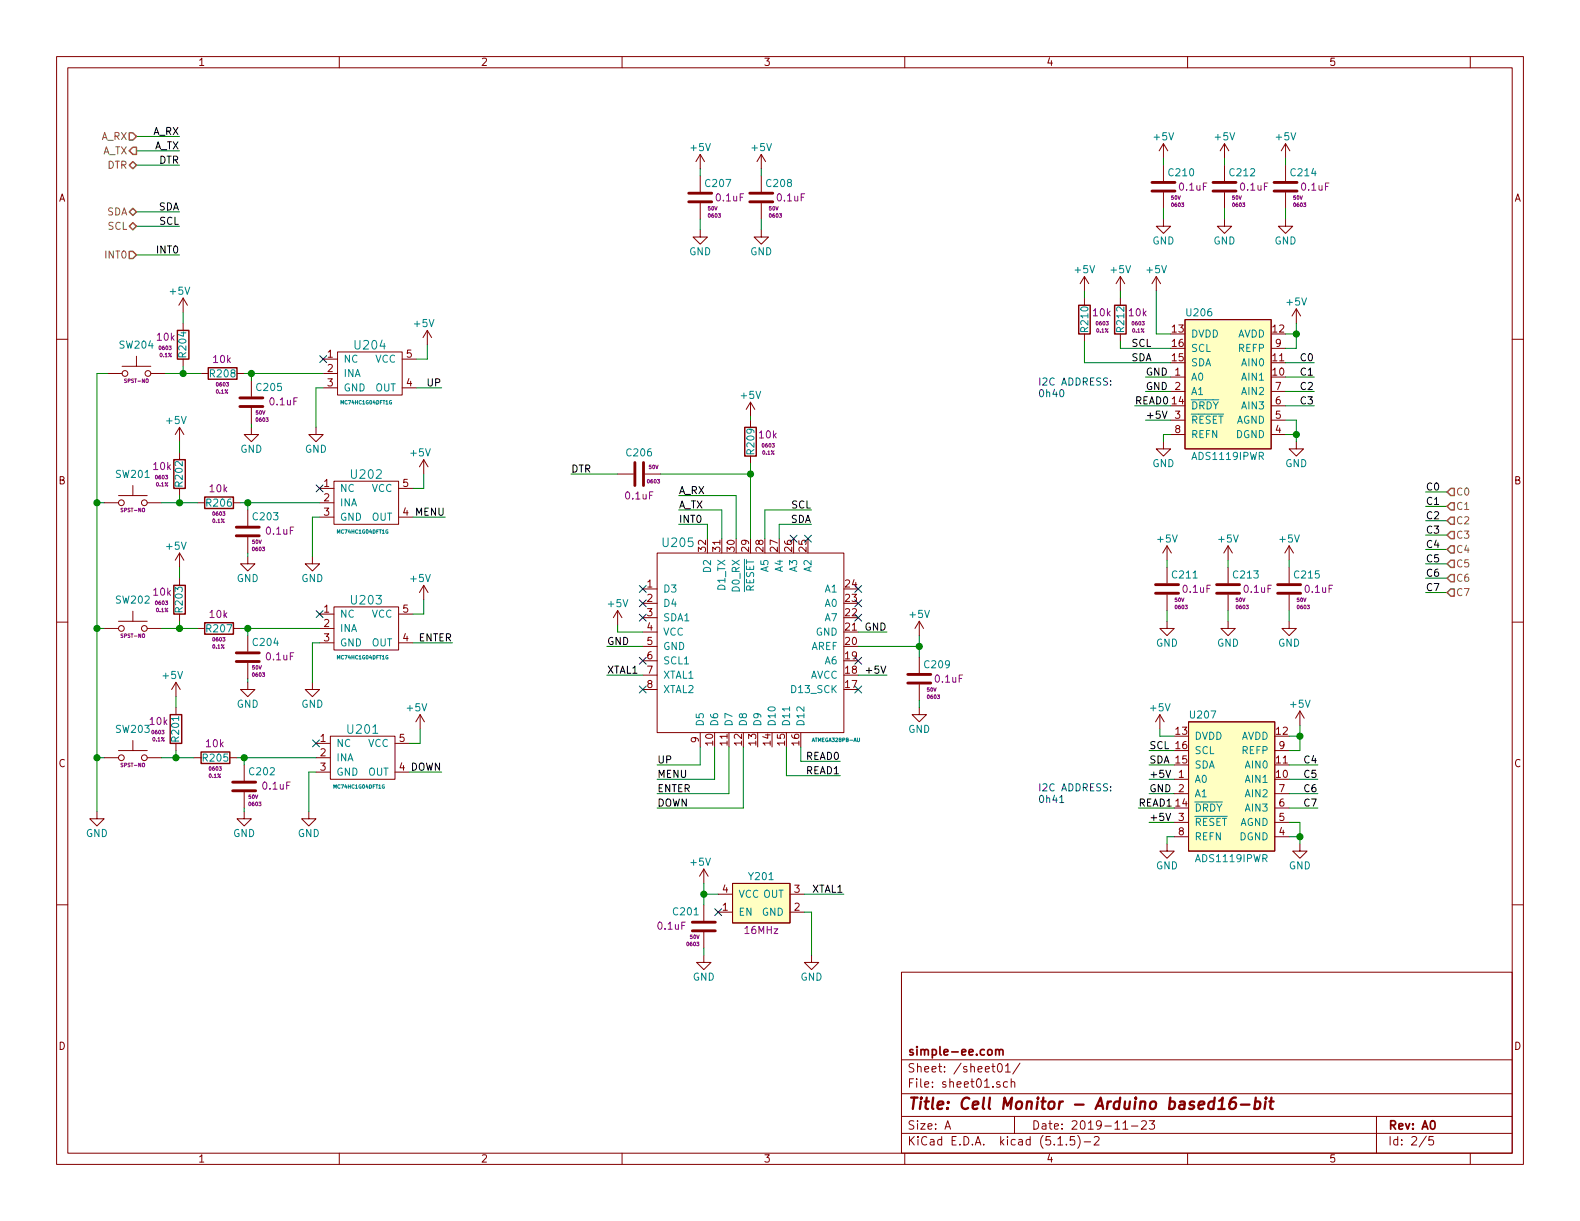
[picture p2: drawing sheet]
<svg xmlns="http://www.w3.org/2000/svg" width="279mm" height="216mm" viewBox="0 0 279 216" stroke-linecap="round" stroke-linejoin="round" font-family="sans-serif">
<g fill="none" stroke="#840000" stroke-width=".18">
<path d="M10 10h259.4v195.9h-259.4zM12 12h255.4v191.9h-255.4zM60 10v2M110 10v2M160 10v2M210 10v2M260 10v2M123.8 27.3v2.5M123.8 31.1v2.8M123.8 35.9v2.8M123.8 27.3l-.7 1.3M123.8 27.3l.8 1.3"/>
<path d="M134.6 27.3v2.5M134.6 31.1v2.8M134.6 35.9v2.8M134.6 27.3l-.7 1.3M134.6 27.3l.8 1.3M205.7 38.7v1.3h1.3l-1.3 1.3-1.2-1.3h1.2M205.7 25.4l-.7 1.3M205.7 25.4v2.5M205.7 29.2v2.8M205.7 34v2.8M205.7 25.4l.8 1.3M216.5 38.7v1.3h1.3l-1.3 1.3-1.2-1.3h1.2"/>
<path d="M216.5 25.4l-.7 1.3M216.5 25.4v2.5M216.5 29.2v2.8M216.5 34v2.8M216.5 25.4l.8 1.3M227.3 38.7v1.3h1.3l-1.3 1.3-1.2-1.3h1.2M227.3 25.4l-.7 1.3M227.3 25.4v2.5M227.3 29.2v2.8M227.3 34v2.8M227.3 25.4l.8 1.3M10 60h2"/>
<path d="M32.4 52.7v2.5M32.4 57.2v1.2M32.4 52.7l-.8 1.3M32.4 52.7l.7 1.3M75.6 58.4l-.8 1.3M75.6 58.4v2.6M75.6 58.4l.7 1.3M123.8 40.6v1.3h1.3l-1.3 1.3-1.2-1.3h1.2M134.6 40.6v1.3h1.3l-1.3 1.3-1.3-1.3h1.3M191.8 48.9v2.5M191.8 52.7v1.3M191.8 59.1v1.2"/>
<path d="M191.8 48.9l-.8 1.3M191.8 48.9l.7 1.3M198.1 48.9v2.5M198.1 52.7v1.3M198.1 59.1v1.2M198.1 48.9l-.7 1.3M198.1 48.9l.8 1.3M204.5 48.9l-.8 1.3M204.5 48.9v2.5M204.5 48.9l.7 1.3M209.5 56.5h15.3v22.9h-15.3zM229.2 54.6l-.7 1.3"/>
<path d="M229.2 54.6v2.6M229.2 54.6l.8 1.3M267.4 60h2M19 66h2.6M21.6 64.8h5.1M24.1 63v1.8M26.7 66h2.5M31.7 75.6v2.5M31.7 75.6l-.7 1.2M31.7 75.6l.8 1.2M32.4 63.5v1.3M35.6 66h1.2"/>
<path d="M41.9 66h1.3M44.4 75.6v1.2h-1.2l1.2 1.3 1.3-1.3h-1.3M44.4 67.3v2.8M44.4 72.1v2.8M55.9 75.6v1.2h-1.3l1.3 1.3 1.2-1.3h-1.2M57.1 63.5h2.6M57.1 66h2.6M57.1 68.6h2.6M59.7 62.2h11.4v7.7h-11.4zM71.1 63.5h2.6M71.1 68.6h2.6M132.7 71.1v2.6"/>
<path d="M132.7 74.3v1.3M132.7 71.1l-.7 1.3M132.7 71.1l.8 1.3M205.7 78.1v1.3h1.3l-1.3 1.2-1.2-1.2h1.2M207 66.7h2.5M207 69.2h2.5M207 74.3h2.5M207 76.8h2.5M224.8 69.2h2.5M224.8 74.3h2.5M224.8 76.8h2.5M224.8 71.8h2.5"/>
<path d="M224.8 61.6h2.5M229.2 78.1v1.3h1.3l-1.3 1.2-1.2-1.2h1.2M18.4 88.9h2.6M21 87.6h5M23.5 85.9v1.7M26 88.9h2.6M31.7 80v1.3M31.7 86.4v1.2M31.7 97.8v2.5M31.7 97.8l-.7 1.3M31.7 97.8l.8 1.3M34.9 88.9h1.3"/>
<path d="M41.3 88.9h1.2M43.8 98.4v1.3h-1.3l1.3 1.3 1.3-1.3h-1.3M43.8 90.2v2.8M43.8 95v2.8M55.2 98.4v1.3h-1.2l1.2 1.3 1.3-1.3h-1.3M56.5 86.4h2.6M56.5 88.9h2.6M56.5 91.4h2.6M59.1 85.1h11.4v7.6h-11.4zM70.5 86.4h2.5M70.5 91.4h2.5M74.9 81.3l-.7 1.3"/>
<path d="M74.9 81.3v2.5M74.9 81.3l.8 1.3M109.2 83.8h2.8M114 83.8h2.8M116.2 97.8h33v31.7h-33zM132.7 80.6v1.3M206.4 96.5v2.6M206.4 96.5l-.8 1.3M206.4 96.5l.7 1.3M217.2 96.5v2.6M217.2 96.5l-.8 1.3M217.2 96.5l.7 1.3"/>
<path d="M228 96.5v2.6M228 96.5l-.8 1.3M228 96.5l.7 1.3M10 110h2M18.4 111.1h2.6M21 109.9h5M23.5 108.1v1.8M26 111.1h2.6M31.7 102.2v1.3M31.7 108.6v1.3M34.9 111.1h1.3M41.3 111.1h1.2"/>
<path d="M43.8 112.4v2.8M43.8 117.2v2.8M56.5 111.1h2.6M56.5 108.6h2.6M56.5 113.7h2.6M59.1 107.3h11.4v7.6h-11.4zM70.5 108.6h2.5M70.5 113.7h2.5M74.9 103.5v2.5M74.9 103.5l-.7 1.3M74.9 103.5l.8 1.3M109.2 108l-.7 1.2"/>
<path d="M109.2 108v2.5M109.2 108l.8 1.2M113.7 104.1h2.5M113.7 106.7h2.5M113.7 109.2h2.5M113.7 111.8h2.5M113.7 114.3h2.5M113.7 116.8h2.5M113.7 119.4h2.5M162.6 109.9v2.5M162.6 116.2v2.8M162.6 109.9l-.8 1.2"/>
<path d="M162.6 109.9l.7 1.2M206.4 109.9v1.2h1.2l-1.2 1.3-1.3-1.3h1.3M206.4 100.3v2.8M206.4 105.2v2.8M217.2 109.9v1.2h1.2l-1.2 1.3-1.3-1.3h1.3M217.2 100.3v2.8M217.2 105.2v2.8M228 109.9v1.2h1.2l-1.2 1.3-1.3-1.3h1.3M228 100.3v2.8M228 105.2v2.8M267.4 110h2M18.4 134h2.6"/>
<path d="M21 132.7h5M23.5 130.9v1.8M26 134h2.6M31.1 120.7l-.7 1.2M31.1 120.7v2.5M31.1 125.1v1.3M31.1 131.4v1.3M31.1 120.7l.8 1.2M34.3 134h1.3M40.6 134h1.3M43.2 135.3v2.7M43.8 120.7v1.2h-1.3l1.3 1.3 1.3-1.3h-1.3"/>
<path d="M55.2 120.7v1.2h-1.2l1.2 1.3 1.3-1.3h-1.3M55.9 131.4h2.5M55.9 134h2.5M55.9 136.5h2.5M58.4 130.2h11.4v7.6h-11.4zM69.8 131.4h2.6M69.8 136.5h2.6M74.3 126.4l-.8 1.2M74.3 126.4v2.5M74.3 126.4l.8 1.2M113.7 121.9h2.5M123.8 129.5v2.6"/>
<path d="M162.6 125.1v1.3h1.2l-1.2 1.2-1.3-1.2h1.3M162.6 121v2.8M205.1 126.4l-.8 1.2M205.1 126.4v2.5M205.1 126.4l.8 1.2M207.6 137.8h2.6M210.2 127.6h15.2v22.9h-15.2zM225.4 132.7h2.6M229.9 125.7l-.8 1.3M229.9 125.7v2.6M229.9 125.7l.7 1.3M10 160h2"/>
<path d="M17.1 143.5v1.3h-1.2l1.2 1.3 1.3-1.3h-1.3M43.2 143.5v1.3h-1.3l1.3 1.3 1.2-1.3h-1.2M43.2 140.1v2.8M54.6 143.5v1.3h-1.3l1.3 1.3 1.3-1.3h-1.3M124.5 153.7v2.5M124.5 153.7l-.8 1.2M124.5 153.7l.7 1.2M127 158.1h2.5M129.5 156.2h10.2v7h-10.2zM139.7 158.1h2.5M206.4 149.2v1.3h1.2l-1.2 1.3-1.3-1.3h1.3M207.6 140.3h2.6"/>
<path d="M207.6 145.4h2.6M207.6 148h2.6M225.4 140.3h2.6M225.4 145.4h2.6M225.4 148h2.6M225.4 142.9h2.6M229.9 149.2v1.3h1.2l-1.2 1.3-1.3-1.3h1.3M267.4 160h2M124.5 168.9v1.3h-1.3l1.3 1.3 1.2-1.3h-1.2M124.5 160v2.8M124.5 164.8v2.8M127 161.3h2.5"/>
<path d="M139.7 161.3h2.5M143.5 168.9v1.3h-1.3l1.3 1.3 1.3-1.3h-1.3M159.4 171.9h108v32h-108zM159.4 197.4h108M159.4 193.4h108M159.4 187.4h108M167.1 199.7l.5-1.5 .5 1.5M167.2 199.2h.8M176.6 188.1h.1a.8 .8 0 0 1 .6 .7 .8 .8 0 0 1-.6 .8 1 1 0 0 1-.1-1.5zM176.8 191.3a.37 .37 0 0 0-.6 .2l.1 .2 .5 .1 .1 .2-.2 .3-.5-.1M177.8 188.5l.4-.4v1.5M177.8 189.6h.9"/>
<path d="M178.2 191.3h-.5l-.3 .2 .1 .6 .2 .2 .5-.1M178.8 191.4l.1-.1a.37 .37 0 0 1 .6 .2v.8M178.8 190.8v1.5M179.4 197.4v3M180.4 188l-1.3 1.9M198.6 199.7h.8M200.1 199.1h1.1M201.9 198.3l.2-.1h.3l.3 .1v.3v.2l-.9 .9h.9M203.2 198.2h1l-.5 .6 .4 .1v.6l-.2 .2-.7-.2M243.4 197.4v6.5M60 203.9v2M110 203.9v2"/>
<path d="M159.4 200.4h108M160 203.9v2M187.1 202.5h.8M188.6 202.3v.2M190 201h-.7l-.1 .7 .2-.2 .5 .1 .2 .2-.1 .5-.2 .2-.6-.2M190.6 200.8a1.71 1.71 0 0 1 0 2.2M191.7 201.9h1.2M193.5 201.1l.2-.1h.4l.3 .4-1 1.1h1M210 203.9v2M252.2 200.9l-1.2 1.9M253.4 201h-.7v.7l.2-.2 .5 .1 .1 .2-.1 .5-.2 .2-.5-.2M260 203.9v2"/>
<circle cx="22.1" cy="66" r=".51"/>
<circle cx="26.2" cy="66" r=".51"/>
<circle cx="21.5" cy="88.9" r=".51"/>
<circle cx="25.5" cy="88.9" r=".51"/>
<circle cx="21.5" cy="111.1" r=".51"/>
<circle cx="25.5" cy="111.1" r=".51"/>
<circle cx="21.5" cy="134" r=".51"/>
<circle cx="25.5" cy="134" r=".51"/>
</g>
<path d="M214.8 194.1l-.2 2M215.4 196.1h1.2M215.6 194.7l.6-.6-.2 2M218.5 194.1a.93 .93 0 0 0-1 .8l-.1 .8 .1 .3a.66 .66 0 0 0 1-.3l.1-.5-.4-.4a.69 .69 0 0 0-.8 .4M219.4 195.3h1.6M222 194.8h.6l.2 .1 .1 .2-.2 .8a.69 .69 0 0 1-.9 .1M222.1 194.1l-.3 2M223.8 194.8l-.2 1.3M223.9 194.1v.2l.1-.1-.1-.1v.2M224.5 194.8h.7M224.8 194.1l-.2 1.7 .1 .2 .4 .1" fill="none" stroke="#840000" stroke-width=".41"/>
<path d="M176.1 185.7l.2-.1h.3l.1 1M176.1 185.6v1M176.7 185.8a.36 .36 0 0 1 .3-.2 .36 .36 0 0 1 .4 .2v.8" fill="none" stroke="#840000" stroke-width=".3"/>
<g fill="none" stroke="#840000" stroke-width=".51">
<path d="M121.8 35.7h4.1M121.8 34.2h4.1M132.6 35.7h4.1M132.6 34.2h4.1M203.7 33.8h4.1M203.7 32.3h4.1M214.5 33.8h4.1M214.5 32.3h4.1M225.3 33.8h4.1M225.3 32.3h4.1M42.4 70.4h4.1M42.4 71.9h4.1"/>
<path d="M41.8 93.2h4M41.8 94.7h4M112.3 81.8v4.1M113.8 81.8v4.1M41.8 115.4h4M41.8 117h4M160.5 119.3h4.1M204.3 104.9h4.1M204.3 103.4h4.1M215.1 104.9h4.1M215.1 103.4h4.1M225.9 104.9h4.1"/>
<path d="M225.9 103.4h4.1M41.1 138.3h4.1M41.1 139.8h4.1M160.5 120.8h4.1M122.4 163.1h4.1M122.4 164.6h4.1"/>
</g>
<path d="M31.4 58.4h2v5.1h-2zM190.8 54h2v5.1h-2zM197.1 54h2v5.1h-2zM36.8 65h5.1v2.1h-5.1zM131.7 75.6h2v5h-2zM30.7 81.3h2.1v5.1h-2.1zM36.2 87.9h5.1v2h-5.1zM30.7 103.5h2.1v5.1h-2.1zM36.2 110.1h5.1v2h-5.1zM30.1 126.4h2v5h-2zM35.6 133h5v2h-5z" fill="none" stroke="#840000" stroke-width=".25"/>
<g fill="#ffffc2" stroke="#ffffc2" stroke-width=".18">
<path d="M209.5 56.5h15.3v22.9h-15.3z"/>
<path d="M210.2 127.6h15.2v22.9h-15.2z"/>
<path d="M129.5 156.2h10.2v7h-10.2z"/>
</g>
<path d="M139.6 125v.7M151.6 130.5v.5l.1 .1 .3-.1v-.5" fill="none" stroke="#008484" stroke-width=".18"/>
<g fill="none" stroke="#008400" stroke-width=".18">
<path d="M24.1 24.1h7.6M24.1 26.7h7.6M24.1 29.2h7.6M24.1 37.5h7.6M123.8 29.8v1.3M123.8 38.7v1.9M134.6 29.8v1.3M134.6 38.7v1.9M205.7 27.9v1.3M205.7 36.8v1.9M216.5 27.9v1.3M216.5 36.8v1.9"/>
<path d="M227.3 27.9v1.3M227.3 36.8v1.9M24.1 45.1h7.6M24.1 40h7.6M32.4 55.2v2M191.8 51.4v1.3M198.1 51.4v1.3M204.5 51.4v7.7h2.5M227.3 59.1h1.9M229.2 57.2v4.4h-1.9M19 66h-1.9v77.5M29.2 66h6.4"/>
<path d="M31.7 78.1v1.9M32.4 64.8v1.2M43.2 66h13.9M44.4 66v1.3M44.4 74.9v.7M57.1 68.6h-1.2v7M73.7 68.6h4.4M75.6 61v2.5h-1.9M132.7 73.7v.6M191.8 60.3v3.8h15.2M198.1 60.3v1.3h8.9M200.7 71.8h6.3"/>
<path d="M202.6 74.3h4.4M202.6 69.2h4.4M202.6 66.7h4.4M207 76.8h-1.3v1.3M227.3 74.3h1.9v3.8M227.3 76.8h1.9M227.3 64.1h5.1M227.3 69.2h5.1M227.3 71.8h5.1M227.3 66.7h5.1M17.1 88.9h1.3M28.6 88.9h6.3"/>
<path d="M31.7 87.6v1.3M42.5 88.9h14M43.8 88.9v1.3M43.8 97.8v.6M56.5 91.4h-1.3v7M73 91.4h5.7M74.9 83.8v2.6h-1.9M101 83.8h8.2M116.8 83.8h15.9M120 92.7h5.1v2.6M120 90.2h7.6v5.1M120 87.6h10.2v7.7"/>
<path d="M132.7 81.9v13.4M143.5 92.7h-5.7v2.6M143.5 90.2h-8.2v5.1M206.4 99.1v1.2M217.2 99.1v1.2M228 99.1v1.2M252.1 94.6h3.8M252.1 87h3.8M252.1 89.5h3.8M252.1 92.1h3.8M252.1 97.2h3.8M252.1 99.7h3.8"/>
<path d="M17.1 111.1h1.3M28.6 111.1h6.3M31.7 100.3v1.9M31.7 109.9v1.2M42.5 111.1h14M43.8 111.1v1.3M56.5 113.7h-1.3v7M73 113.7h7M74.9 106v2.6h-1.9M107.3 114.3h6.4M107.3 119.4h6.4M109.2 110.5v1.3h4.5"/>
<path d="M151.8 114.3h10.8M151.8 111.8h5M151.8 119.4h5M162.6 112.4v3.8M206.4 108v1.9M217.2 108v1.9M228 108v1.9M252.1 102.2h3.8M252.1 104.8h3.8M17.1 134h1.3M28.6 134h5.7M31.1 123.2v1.9"/>
<path d="M31.1 132.7v1.3M41.9 134h14M43.2 134v1.3M43.8 120v.7M55.9 136.5h-1.3v7M72.4 136.5h5.7M74.3 128.9v2.5h-1.9M123.8 132.1v3.2h-7.6M126.4 132.1v5.7h-10.2M128.9 132.1v8.2h-12.7M131.4 132.1v10.8h-15.2M139.1 132.1v5.1h9.5"/>
<path d="M141.6 132.1v2.5h7M162.6 123.8v1.3M203.2 135.3h4.4M203.2 132.7h4.4M203.2 137.8h4.4M205.1 128.9v1.3h2.5M228 135.3h5M228 137.8h5M228 130.2h1.9M229.9 128.3v4.4h-1.9M43.2 142.9v.6M124.5 158.1h2.5"/>
<path d="M124.5 156.2v3.8M142.2 158.1h7M201.3 142.9h6.3M203.2 145.4h4.4M203.2 140.3h4.4M207.6 148h-1.2v1.2M228 145.4h1.9v3.8M228 142.9h5M228 140.3h5M228 148h1.9M124.5 167.6v1.3M142.2 161.3h1.3v7.6"/>
</g>
<g fill="none" stroke="#848400" stroke-width=".25">
<path d="M22.9 37.5l.6-.7 .6 .7-.6 .6zM22.9 23.5h.6l.6 .6-.6 .7h-.6zM23.5 28.6l.6 .6-.6 .6-.6-.6zM23.5 26h.6v1.3h-.6l-.6-.6zM22.9 44.5h.6l.6 .6-.6 .6h-.6zM22.9 40l.6-.6 .6 .6-.6 .6zM256.5 91.4h.7v1.3h-.7l-.6-.6zM256.5 99.1h.7v1.2h-.7l-.6-.6zM256.5 96.5h.7v1.3h-.7l-.6-.6zM256.5 94h.7v1.3h-.7l-.6-.7zM256.5 88.9h.7v1.3h-.7l-.6-.7zM256.5 86.4h.7v1.2h-.7l-.6-.6z"/>
<path d="M256.5 104.1h.7v1.3h-.7l-.6-.6zM256.5 101.6h.7v1.3h-.7l-.6-.7z"/>
</g>
<path d="M205.5 72.7l.4 1.3 .5-1.3M206.2 136.2l.4 1.3 .4-1.3M206.2 143.8l.4 1.3 .4-1.3" fill="none" stroke="#000" stroke-width=".18"/>
<path d="M187.5 69l.2-.1a.67 .67 0 0 1 .4 .6 .67 .67 0 0 1-.4 .7l-.2-.2-.1-.3zM196.4 68v.1M196.4 67.3v.1M196.4 139.7v.2M196.4 139.1v.1M187.4 141l.4-.4v1.3M187.4 141.9h.7" fill="none" stroke="#0000c2" stroke-width=".18"/>
<g fill="#008400" stroke="#008400" stroke-width=".25">
<circle cx="31.8" cy="111.1" r=".51"/>
<circle cx="43.8" cy="88.9" r=".51"/>
<circle cx="43.8" cy="111.1" r=".51"/>
<circle cx="124.5" cy="158.1" r=".51"/>
<circle cx="162.6" cy="114.3" r=".51"/>
<circle cx="31.8" cy="88.9" r=".51"/>
<circle cx="229.2" cy="76.8" r=".51"/>
<circle cx="229.9" cy="148" r=".51"/>
<circle cx="32.4" cy="66" r=".51"/>
<circle cx="44.5" cy="66" r=".51"/>
<circle cx="229.9" cy="130.2" r=".51"/>
<circle cx="17.1" cy="134" r=".51"/>
<circle cx="132.7" cy="83.8" r=".51"/>
<circle cx="17.1" cy="111.1" r=".51"/>
<circle cx="17.1" cy="88.9" r=".51"/>
<circle cx="229.2" cy="59.1" r=".51"/>
<circle cx="31.1" cy="134" r=".51"/>
<circle cx="43.2" cy="134" r=".51"/>
</g>
<g fill="none" stroke="#000084" stroke-width=".18">
<path d="M56.5 62.9l1.3 1.2M57.8 62.9l-1.3 1.2M55.9 85.8l1.2 1.2M57.1 85.8l-1.2 1.2M139.7 94.6l1.2 1.3M140.9 94.6l-1.2 1.3M142.3 94.6l1.2 1.3M143.5 94.6l-1.2 1.3M55.9 108l1.2 1.2M57.1 108l-1.2 1.2M113.1 108.6l1.2 1.2M113.1 116.2l1.2 1.2"/>
<path d="M113.1 106.1l1.2 1.2M113.1 103.5l1.2 1.2M114.3 108.6l-1.2 1.2M114.3 116.2l-1.2 1.2M114.3 106.1l-1.2 1.2M114.3 103.5l-1.2 1.2M151.2 103.5l1.2 1.2M151.2 116.2l1.2 1.2M151.2 108.6l1.2 1.2M151.2 106.1l1.2 1.2M152.4 103.5l-1.2 1.2M152.4 116.2l-1.2 1.2"/>
<path d="M152.4 108.6l-1.2 1.2M152.4 106.1l-1.2 1.2M55.3 130.8l1.2 1.3M56.5 130.8l-1.2 1.3M113.1 121.3l1.2 1.2M114.3 121.3l-1.2 1.2M151.2 121.3l1.2 1.2M152.4 121.3l-1.2 1.2M126.4 160.7l1.2 1.2M127.6 160.7l-1.2 1.2"/>
</g>
<text font-size="2.8" fill="#840000" x="160.4" y="196.2">Title: Cell Monitor - Arduino based16-bit</text>
<g font-size="2.1" fill="#008484">
<text x="62.9" y="61.8">U204</text>
<text x="62.2" y="84.7">U202</text>
<text x="117.3" y="96.7">U205</text>
<text x="62.2" y="106.9">U203</text>
<text x="61.6" y="129.7">U201</text>
</g>
<g font-size="2.1" fill="#840000">
<text x="160.4" y="189.6">Sheet: /sheet01/</text>
<text x="160.4" y="186.6">simple-ee.com</text>
<text x="160.4" y="192.3">File: sheet01.sch</text>
<text x="160.4" y="202.5">KiCad E.D.A. kicad (5.1.5)-2</text>
<text x="160.4" y="199.7">Size: A</text>
<text x="182.4" y="199.7">Date: 2019-11-23</text>
<text x="245.4" y="199.7">Rev: A0</text>
<text x="245.4" y="202.5">Id: 2/5</text>
</g>
<g font-size="1.8" fill="#840000">
<text x="35" y="11.6">1</text>
<text x="85" y="11.6">2</text>
<text x="135" y="11.6">3</text>
<text x="185" y="11.6">4</text>
<text x="235" y="11.6">5</text>
<text x="10.4" y="35.6">A</text>
<text x="267.8" y="35.6">A</text>
<text x="207.3" y="58.8">13</text>
<text x="225.1" y="58.8">12</text>
<text x="57.9" y="63.2">1</text>
<text x="57.9" y="65.8">2</text>
<text x="71.9" y="63.2">5</text>
<text x="207.3" y="63.9">15</text>
<text x="207.3" y="61.3">16</text>
<text x="225.1" y="63.9">11</text>
<text x="225.6" y="61.3">9</text>
<text x="57.9" y="68.3">3</text>
<text x="71.9" y="68.3">4</text>
<text x="207.3" y="71.5">14</text>
<text x="207.8" y="66.4">1</text>
<text x="207.8" y="69">2</text>
<text x="225.1" y="66.4">10</text>
<text x="225.6" y="71.5">6</text>
<text x="225.6" y="69">7</text>
<text x="207.8" y="74">3</text>
<text x="207.8" y="76.6">8</text>
<text x="225.6" y="76.6">4</text>
<text x="225.6" y="74">5</text>
<text x="10.4" y="85.6">B</text>
<text x="57.3" y="86.1">1</text>
<text x="57.3" y="88.6">2</text>
<text x="71.3" y="86.1">5</text>
<text x="267.8" y="85.6">B</text>
<text x="57.3" y="91.2">3</text>
<text x="71.3" y="91.2">4</text>
<text x="124.8" y="97.5" transform="rotate(-90 124.8 97.5)">32</text>
<text x="127.4" y="97.5" transform="rotate(-90 127.4 97.5)">31</text>
<text x="129.9" y="97.5" transform="rotate(-90 129.9 97.5)">30</text>
<text x="132.5" y="97.5" transform="rotate(-90 132.5 97.5)">29</text>
<text x="135" y="97.5" transform="rotate(-90 135 97.5)">28</text>
<text x="137.5" y="97.5" transform="rotate(-90 137.5 97.5)">27</text>
<text x="140.1" y="97.5" transform="rotate(-90 140.1 97.5)">26</text>
<text x="142.6" y="97.5" transform="rotate(-90 142.6 97.5)">25</text>
<text x="114.5" y="103.9">1</text>
<text x="114.5" y="106.4">2</text>
<text x="149.5" y="106.4">23</text>
<text x="149.5" y="103.9">24</text>
<text x="57.3" y="108.3">1</text>
<text x="57.3" y="110.9">2</text>
<text x="57.3" y="113.4">3</text>
<text x="71.3" y="113.4">4</text>
<text x="71.3" y="108.3">5</text>
<text x="114.5" y="109">3</text>
<text x="114.5" y="111.5">4</text>
<text x="149.5" y="111.5">21</text>
<text x="149.5" y="109">22</text>
<text x="114.5" y="114">5</text>
<text x="114.5" y="116.6">6</text>
<text x="114.5" y="119.1">7</text>
<text x="149.5" y="119.1">18</text>
<text x="149.5" y="116.6">19</text>
<text x="149.5" y="114">20</text>
<text x="114.5" y="121.7">8</text>
<text x="149.5" y="121.7">17</text>
<text x="56.7" y="131.2">1</text>
<text x="70.6" y="131.2">5</text>
<text x="123.6" y="131.3" transform="rotate(-90 123.6 131.3)">9</text>
<text x="126.1" y="131.8" transform="rotate(-90 126.1 131.8)">10</text>
<text x="128.7" y="131.8" transform="rotate(-90 128.7 131.8)">11</text>
<text x="131.2" y="131.8" transform="rotate(-90 131.2 131.8)">12</text>
<text x="133.7" y="131.8" transform="rotate(-90 133.7 131.8)">13</text>
<text x="136.3" y="131.8" transform="rotate(-90 136.3 131.8)">14</text>
<text x="138.8" y="131.8" transform="rotate(-90 138.8 131.8)">15</text>
<text x="141.4" y="131.8" transform="rotate(-90 141.4 131.8)">16</text>
<text x="207.9" y="129.9">13</text>
<text x="225.7" y="129.9">12</text>
<text x="10.4" y="135.6">C</text>
<text x="56.7" y="133.7">2</text>
<text x="56.7" y="136.3">3</text>
<text x="207.9" y="132.5">16</text>
<text x="208.4" y="137.5">1</text>
<text x="225.7" y="137.5">10</text>
<text x="225.7" y="135">11</text>
<text x="226.2" y="132.5">9</text>
<text x="267.8" y="135.6">C</text>
<text x="207.9" y="142.6">14</text>
<text x="208.4" y="140.1">2</text>
<text x="226.2" y="142.6">6</text>
<text x="226.2" y="140.1">7</text>
<text x="208.4" y="145.2">3</text>
<text x="208.4" y="147.7">8</text>
<text x="226.2" y="147.7">4</text>
<text x="226.2" y="145.2">5</text>
<text x="127.8" y="161">1</text>
<text x="127.8" y="157.9">4</text>
<text x="140.5" y="161">2</text>
<text x="140.5" y="157.9">3</text>
<text x="10.4" y="185.6">D</text>
<text x="267.8" y="185.6">D</text>
<text x="35" y="205.5">1</text>
<text x="85" y="205.5">2</text>
<text x="135" y="205.5">3</text>
<text x="185" y="205.5">4</text>
<text x="235" y="205.5">5</text>
</g>
<g font-size="1.8">
<text x="27" y="23.9">A_RX</text>
<text x="27.2" y="26.4">A_TX</text>
<text x="28.1" y="29">DTR</text>
<text x="28" y="37.2">SDA</text>
<text x="28.2" y="39.8">SCL</text>
<text x="27.9" y="44.8">INT0</text>
<text x="200" y="63.9">SDA</text>
<text x="200" y="61.3">SCL</text>
<text x="230.1" y="63.9">C0</text>
<text x="75.6" y="68.3">UP</text>
<text x="200.7" y="71.5">READ0</text>
<text x="202.6" y="69">GND</text>
<text x="202.6" y="66.4">GND</text>
<text x="230.1" y="71.5">C3</text>
<text x="230.1" y="69">C2</text>
<text x="230.1" y="66.4">C1</text>
<text x="202.6" y="74">+5V</text>
<text x="101" y="83.6">DTR</text>
<text x="120" y="89.9">A_TX</text>
<text x="120" y="87.4">A_RX</text>
<text x="140" y="89.9">SCL</text>
<text x="252.1" y="86.7">C0</text>
<text x="252.1" y="89.3">C1</text>
<text x="73.5" y="91.2">MENU</text>
<text x="120" y="92.5">INT0</text>
<text x="139.8" y="92.5">SDA</text>
<text x="252.1" y="91.8">C2</text>
<text x="252.1" y="94.4">C3</text>
<text x="252.1" y="96.9">C4</text>
<text x="252.1" y="99.4">C5</text>
<text x="252.1" y="102">C6</text>
<text x="252.1" y="104.5">C7</text>
<text x="74" y="113.4">ENTER</text>
<text x="152.9" y="111.5">GND</text>
<text x="107.3" y="119.1">XTAL1</text>
<text x="107.3" y="114">GND</text>
<text x="153.6" y="119.1">+5V</text>
<text x="70.6" y="136.3">4 DOWN</text>
<text x="116.2" y="137.5">MENU</text>
<text x="116.2" y="135">UP</text>
<text x="142.6" y="136.9">READ1</text>
<text x="142.6" y="134.4">READ0</text>
<text x="203.2" y="137.5">+5V</text>
<text x="203.2" y="132.5">SCL</text>
<text x="203.2" y="135">SDA 15</text>
<text x="230.8" y="137.5">C5</text>
<text x="230.8" y="135">C4</text>
<text x="116.2" y="140.1">ENTER</text>
<text x="116.2" y="142.6">DOWN</text>
<text x="201.3" y="142.6">READ1</text>
<text x="203.2" y="140.1">GND</text>
<text x="230.8" y="140.1">C6</text>
<text x="230.8" y="142.6">C7</text>
<text x="203.2" y="145.2">+5V</text>
<text x="143.6" y="157.9">XTAL1</text>
</g>
<g font-size="1.8" fill="#848400">
<text x="17.9" y="24.8">A_RX</text>
<text x="18.1" y="27.3">A_TX</text>
<text x="19" y="29.8">DTR</text>
<text x="18.9" y="38.1">SDA</text>
<text x="19.1" y="40.6">SCL</text>
<text x="18.8" y="45.7">INT0</text>
<text x="257.4" y="87.6">C0</text>
<text x="257.4" y="92.7">C2</text>
<text x="257.4" y="95.2">C3</text>
<text x="257.4" y="90.2">C1</text>
<text x="257.4" y="100.3">C5</text>
<text x="257.4" y="97.8">C4</text>
<text x="257.4" y="105.4">C7</text>
<text x="257.4" y="102.9">C6</text>
</g>
<g font-size="1.8" fill="#008484">
<text x="122.2" y="26.7">+5V</text>
<text x="133" y="26.7">+5V</text>
<text x="204.1" y="24.8">+5V</text>
<text x="214.9" y="24.8">+5V</text>
<text x="225.7" y="24.8">+5V</text>
<text x="124.9" y="33.1">C207</text>
<text x="135.7" y="33.1">C208</text>
<text x="206.8" y="31.2">C210</text>
<text x="217.6" y="31.2">C212</text>
<text x="228.4" y="31.2">C214</text>
<text x="121.9" y="45.1">GND</text>
<text x="132.7" y="45.1">GND</text>
<text x="203.8" y="43.2">GND</text>
<text x="214.6" y="43.2">GND</text>
<text x="225.4" y="43.2">GND</text>
<text x="30.1" y="52.1">+5V</text>
<text x="190.2" y="48.3">+5V</text>
<text x="196.5" y="48.3">+5V</text>
<text x="202.9" y="48.3">+5V</text>
<text x="73.3" y="57.8">+5V</text>
<text x="192.5" y="58.6" transform="rotate(-90 192.5 58.6)">R210</text>
<text x="198.8" y="58.6" transform="rotate(-90 198.8 58.6)">R212</text>
<text x="210" y="55.9">U206</text>
<text x="210.6" y="59.7">DVDD</text>
<text x="218.8" y="59.7">AVDD</text>
<text x="227.6" y="54">+5V</text>
<text x="21.2" y="61.6">SW204</text>
<text x="32.9" y="63.1" transform="rotate(-90 32.9 63.1)">R204</text>
<text x="60.7" y="64.1">NC</text>
<text x="66.4" y="64.1">VCC</text>
<text x="210.6" y="64.8">SDA</text>
<text x="210.6" y="62.2">SCL</text>
<text x="219" y="62.2">REFP</text>
<text x="219.7" y="64.8">AIN0</text>
<text x="37.3" y="66.7">R208</text>
<text x="45.5" y="69.1">C205</text>
<text x="60.7" y="66.7">INA</text>
<text x="60.7" y="69.2">GND</text>
<text x="66.4" y="69.2">OUT</text>
<text x="131.1" y="70.5">+5V</text>
<text x="210.6" y="67.3">A0</text>
<text x="210.6" y="69.8">A1</text>
<text x="219.7" y="67.3">AIN1</text>
<text x="219.7" y="69.8">AIN2</text>
<text x="29.5" y="75">+5V</text>
<text x="210.6" y="72.4">DRDY</text>
<text x="210.6" y="74.9">RESET</text>
<text x="210.6" y="77.5">REFN</text>
<text x="218.6" y="77.5">DGND</text>
<text x="218.6" y="74.9">AGND</text>
<text x="219.7" y="72.4">AIN3</text>
<text x="42.5" y="80.1">GND</text>
<text x="53.9" y="80.1">GND</text>
<text x="72.7" y="80.7">+5V</text>
<text x="110.9" y="80.7">C206</text>
<text x="133.4" y="80.2" transform="rotate(-90 133.4 80.2)">R209</text>
<text x="203.8" y="82.6">GND</text>
<text x="211" y="81.3">ADS1119IPWR</text>
<text x="227.3" y="82.6">GND</text>
<text x="20.6" y="84.5">SW201</text>
<text x="32.3" y="85.9" transform="rotate(-90 32.3 85.9)">R202</text>
<text x="36.6" y="89.6">R206</text>
<text x="60.1" y="87">NC</text>
<text x="60.1" y="89.5">INA</text>
<text x="65.7" y="87">VCC</text>
<text x="44.9" y="92">C203</text>
<text x="60.1" y="92.1">GND</text>
<text x="65.7" y="92.1">OUT</text>
<text x="204.8" y="95.9">+5V</text>
<text x="215.6" y="95.9">+5V</text>
<text x="226.4" y="95.9">+5V</text>
<text x="29.5" y="97.2">+5V</text>
<text x="125.7" y="101.1" transform="rotate(-90 125.7 101.1)">D2</text>
<text x="135.9" y="101.1" transform="rotate(-90 135.9 101.1)">A5</text>
<text x="138.4" y="101.1" transform="rotate(-90 138.4 101.1)">A4</text>
<text x="141" y="101.1" transform="rotate(-90 141 101.1)">A3</text>
<text x="143.5" y="101.1" transform="rotate(-90 143.5 101.1)">A2</text>
<text x="20.6" y="106.7">SW202</text>
<text x="41.9" y="102.9">GND</text>
<text x="53.3" y="102.9">GND</text>
<text x="72.7" y="102.9">+5V</text>
<text x="107.6" y="107.4">+5V</text>
<text x="117.2" y="104.8">D3</text>
<text x="117.2" y="107.3">D4</text>
<text x="128.3" y="104.3" transform="rotate(-90 128.3 104.3)">D1_TX</text>
<text x="130.8" y="104.5" transform="rotate(-90 130.8 104.5)">D0_RX</text>
<text x="133.3" y="104.7" transform="rotate(-90 133.3 104.7)">RESET</text>
<text x="145.9" y="107.3">A0</text>
<text x="145.9" y="104.8">A1</text>
<text x="207.4" y="102.3">C211</text>
<text x="218.2" y="102.3">C213</text>
<text x="229" y="102.3">C215</text>
<text x="32.3" y="108.2" transform="rotate(-90 32.3 108.2)">R203</text>
<text x="36.6" y="111.8">R207</text>
<text x="60.1" y="109.2">NC</text>
<text x="60.1" y="111.8">INA</text>
<text x="65.7" y="109.2">VCC</text>
<text x="117.2" y="109.9">SDA1</text>
<text x="117.2" y="112.4">VCC</text>
<text x="144.3" y="112.4">GND</text>
<text x="145.9" y="109.9">A7</text>
<text x="161" y="109.3">+5V</text>
<text x="44.9" y="114.2">C204</text>
<text x="60.1" y="114.3">GND</text>
<text x="65.7" y="114.3">OUT</text>
<text x="117.2" y="114.9">GND</text>
<text x="117.2" y="117.5">SCL1</text>
<text x="143.4" y="114.9">AREF</text>
<text x="145.9" y="117.5">A6</text>
<text x="163.6" y="118.2">C209</text>
<text x="204.4" y="114.4">GND</text>
<text x="215.2" y="114.4">GND</text>
<text x="226" y="114.4">GND</text>
<text x="28.9" y="120.1">+5V</text>
<text x="41.9" y="125.1">GND</text>
<text x="53.3" y="125.1">GND</text>
<text x="72.1" y="125.8">+5V</text>
<text x="117.2" y="120">XTAL1</text>
<text x="117.2" y="122.6">XTAL2</text>
<text x="140.3" y="122.6">D13_SCK</text>
<text x="143.2" y="120">AVCC</text>
<text x="203.5" y="125.8">+5V</text>
<text x="228.3" y="125.1">+5V</text>
<text x="20.6" y="129.6">SW203</text>
<text x="31.7" y="131" transform="rotate(-90 31.7 131)">R201</text>
<text x="124.5" y="128.5" transform="rotate(-90 124.5 128.5)">D5</text>
<text x="127" y="128.5" transform="rotate(-90 127 128.5)">D6</text>
<text x="129.5" y="128.5" transform="rotate(-90 129.5 128.5)">D7</text>
<text x="132.1" y="128.5" transform="rotate(-90 132.1 128.5)">D8</text>
<text x="134.6" y="128.5" transform="rotate(-90 134.6 128.5)">D9</text>
<text x="137.2" y="128.5" transform="rotate(-90 137.2 128.5)">D10</text>
<text x="139.7" y="128.5" transform="rotate(-90 139.7 128.5)">D11</text>
<text x="142.2" y="128.5" transform="rotate(-90 142.2 128.5)">D12</text>
<text x="160.6" y="129.6">GND</text>
<text x="210.6" y="127.1">U207</text>
<text x="211.2" y="130.8">DVDD</text>
<text x="219.4" y="130.8">AVDD</text>
<text x="36" y="134.7">R205</text>
<text x="44.2" y="137.1">C202</text>
<text x="59.4" y="132.1">NC</text>
<text x="59.4" y="134.6">INA</text>
<text x="59.4" y="137.2">GND</text>
<text x="65.1" y="137.2">OUT</text>
<text x="65.1" y="132.1">VCC</text>
<text x="211.2" y="135.9">SDA</text>
<text x="211.2" y="133.3">SCL</text>
<text x="219.7" y="133.3">REFP</text>
<text x="220.4" y="135.9">AIN0</text>
<text x="211.2" y="138.4">A0</text>
<text x="211.2" y="143.5">DRDY</text>
<text x="211.2" y="141">A1</text>
<text x="220.4" y="138.4">AIN1</text>
<text x="220.4" y="143.5">AIN3</text>
<text x="220.4" y="141">AIN2</text>
<text x="15.2" y="148">GND</text>
<text x="41.2" y="148">GND</text>
<text x="52.7" y="148">GND</text>
<text x="211.2" y="146">RESET</text>
<text x="211.2" y="148.6">REFN</text>
<text x="219.2" y="148.6">DGND</text>
<text x="219.2" y="146">AGND</text>
<text x="122.2" y="153.1">+5V</text>
<text x="132.6" y="155.6">Y201</text>
<text x="204.4" y="153.7">GND</text>
<text x="211.7" y="152.5">ADS1119IPWR</text>
<text x="227.9" y="153.7">GND</text>
<text x="119.2" y="161.8">C201</text>
<text x="130.6" y="161.9">EN</text>
<text x="130.6" y="158.8">VCC OUT</text>
<text x="134.7" y="161.9">GND</text>
<text x="122.5" y="173.4">GND</text>
<text x="141.6" y="173.4">GND</text>
</g>
<g font-size="1.8" fill="#840084">
<text x="126.7" y="35.6">0.1uF</text>
<text x="137.5" y="35.6">0.1uF</text>
<text x="208.7" y="33.7">0.1uF</text>
<text x="219.5" y="33.7">0.1uF</text>
<text x="230.3" y="33.7">0.1uF</text>
<text x="193.4" y="55.9">10k</text>
<text x="199.7" y="55.9">10k</text>
<text x="27.8" y="60.2">10k</text>
<text x="37.8" y="64.2">10k</text>
<text x="47.8" y="71.7">0.1uF</text>
<text x="134.3" y="77.5">10k</text>
<text x="27.2" y="83.1">10k</text>
<text x="37.2" y="87">10k</text>
<text x="110.7" y="88.3">0.1uF</text>
<text x="47.2" y="94.5">0.1uF</text>
<text x="27.2" y="105.3">10k</text>
<text x="209.3" y="104.8">0.1uF</text>
<text x="220.1" y="104.8">0.1uF</text>
<text x="230.9" y="104.8">0.1uF</text>
<text x="37.2" y="109.3">10k</text>
<text x="47.2" y="116.8">0.1uF</text>
<text x="165.5" y="120.7">0.1uF</text>
<text x="26.6" y="128.2">10k</text>
<text x="36.5" y="132.1">10k</text>
<text x="46.6" y="139.6">0.1uF</text>
<text x="116.4" y="164.4">0.1uF</text>
<text x="131.8" y="165.2">16MHz</text>
</g>
<g font-size="1.8" fill="#0000c2">
<text x="183.5" y="68.2">I2C ADDRESS:</text>
<text x="183.5" y="70.2">0h40</text>
<text x="183.5" y="139.9">I2C ADDRESS:</text>
<text x="183.5" y="142">0h41</text>
</g>
<g font-size=".9" fill="#840084">
<text x="207.1" y="35.3">50V</text>
<text x="217.9" y="35.3">50V</text>
<text x="228.7" y="35.3">50V</text>
<text x="125.2" y="37.2">50V</text>
<text x="125.4" y="38.5">0603</text>
<text x="136" y="37.2">50V</text>
<text x="136.2" y="38.5">0603</text>
<text x="207.3" y="36.6">0603</text>
<text x="218.1" y="36.6">0603</text>
<text x="228.9" y="36.6">0603</text>
<text x="194" y="58.8">0.1%</text>
<text x="194" y="57.5">0603</text>
<text x="200.3" y="58.8">0.1%</text>
<text x="200.3" y="57.5">0603</text>
<text x="28.2" y="61.8">0603</text>
<text x="28.3" y="63.1">0.1%</text>
<text x="22.2" y="67.7">SPST-NO</text>
<text x="38.3" y="69.6">0.1%</text>
<text x="38.4" y="68.3">0603</text>
<text x="45.3" y="73.3">50V</text>
<text x="45.4" y="74.5">0603</text>
<text x="114.8" y="82.9">50V</text>
<text x="134.9" y="80.4">0.1%</text>
<text x="134.9" y="79.1">0603</text>
<text x="27.6" y="84.7">0603</text>
<text x="27.7" y="86">0.1%</text>
<text x="114.6" y="85.4">0603</text>
<text x="21.5" y="90.5">SPST-NO</text>
<text x="37.6" y="92.4">0.1%</text>
<text x="37.7" y="91.2">0603</text>
<text x="44.6" y="96.1">50V</text>
<text x="44.8" y="97.4">0603</text>
<text x="27.6" y="106.9">0603</text>
<text x="207.8" y="106.4">50V</text>
<text x="207.9" y="107.7">0603</text>
<text x="218.6" y="106.4">50V</text>
<text x="218.7" y="107.7">0603</text>
<text x="229.4" y="106.4">50V</text>
<text x="229.5" y="107.7">0603</text>
<text x="21.5" y="112.8">SPST-NO</text>
<text x="27.7" y="108.2">0.1%</text>
<text x="37.7" y="113.4">0603</text>
<text x="37.6" y="114.7">0.1%</text>
<text x="44.6" y="118.4">50V</text>
<text x="44.8" y="119.6">0603</text>
<text x="164" y="122.3">50V</text>
<text x="164.1" y="123.5">0603</text>
<text x="27" y="129.8">0603</text>
<text x="27.1" y="131.1">0.1%</text>
<text x="21.5" y="135.6">SPST-NO</text>
<text x="37" y="137.5">0.1%</text>
<text x="37.1" y="136.2">0603</text>
<text x="44" y="141.2">50V</text>
<text x="44.1" y="142.5">0603</text>
<text x="121.6" y="167.3">0603</text>
<text x="122" y="166">50V</text>
</g>
<g font-size=".9" fill="#008484">
<text x="60.4" y="71.5">MC74HC1G04DFT1G</text>
<text x="59.8" y="94.3">MC74HC1G04DFT1G</text>
<text x="59.8" y="116.6">MC74HC1G04DFT1G</text>
<text x="143.8" y="131.2">ATMEGA328PB-AU</text>
<text x="59.2" y="139.4">MC74HC1G04DFT1G</text>
</g>
</svg>
